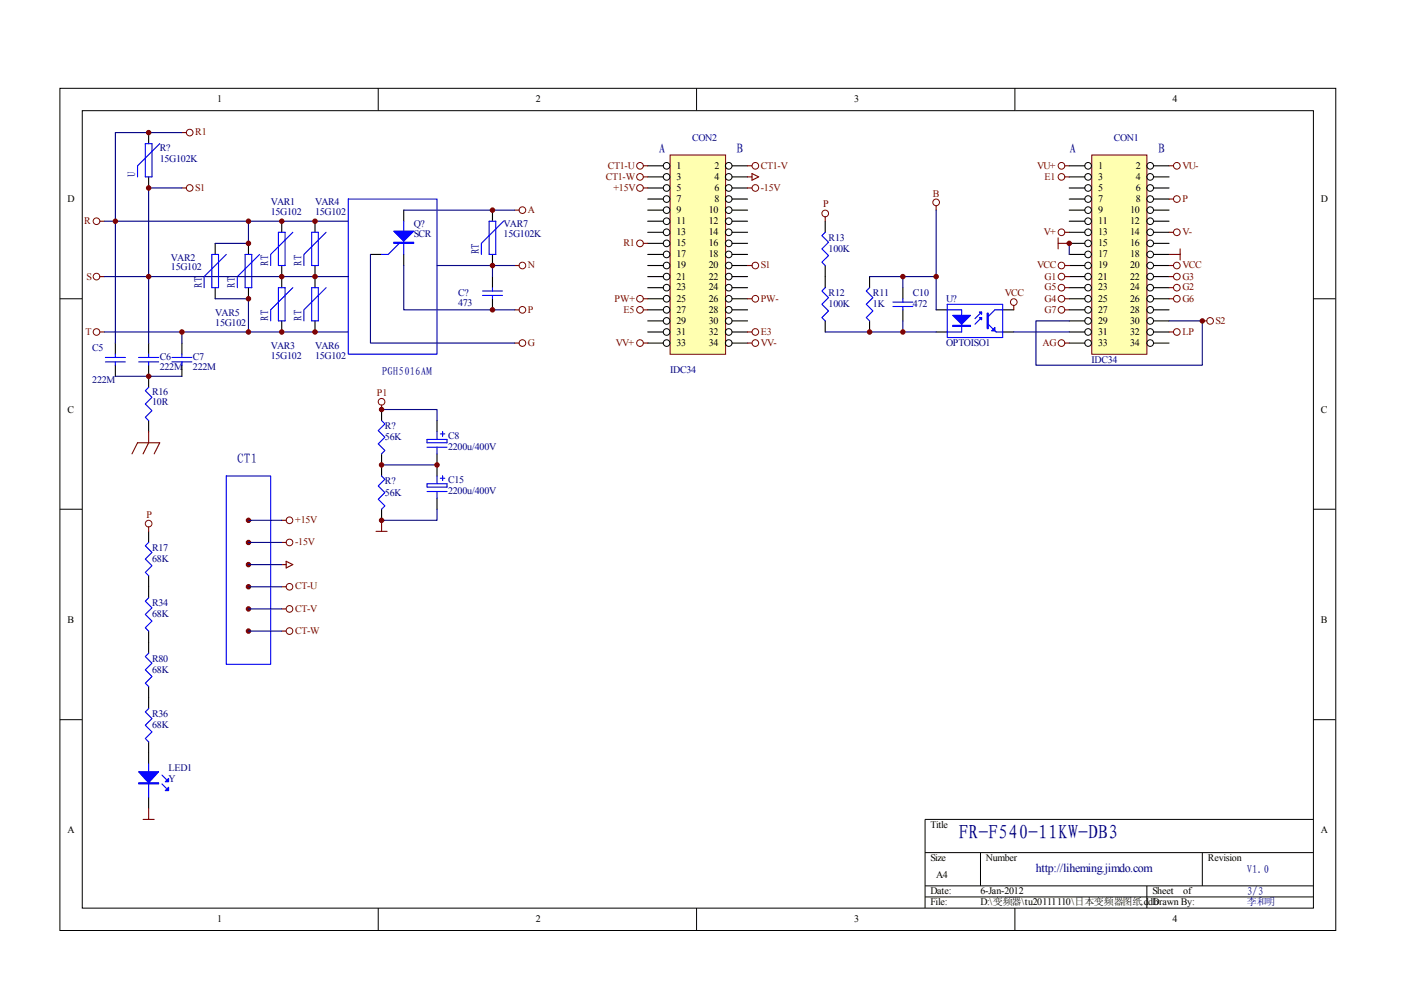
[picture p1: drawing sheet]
<svg xmlns="http://www.w3.org/2000/svg" width="297mm" height="210mm" viewBox="0 0 297 210" stroke-linecap="round" stroke-linejoin="round" font-family="sans-serif">
<g fill="none" stroke="#000" stroke-width=".21">
<path d="M12.7 18.7h270.5v178.6h-270.5zM80.2 18.7v4.7M147.7 18.7v4.7M215.2 18.7v4.7M17.4 23.5h261.1v169h-261.1zM12.7 63.3h4.7M278.4 63.3h4.7M12.7 108h4.7M278.4 108h4.7M12.7 152.6h4.7M278.4 152.6h4.7M278.4 173.7h-82.3v18.8"/>
<path d="M80.2 192.5v4.7M147.7 192.5v4.7M196.1 180.8h82.3M196.1 187.8h82.3M196.1 190.2h82.3M207.9 180.8v7M215.2 192.5v4.7M243.2 187.8v4.7M254.9 180.8v7"/>
</g>
<g fill="none" stroke="#00f" stroke-width=".23">
<path d="M30.8 30.5h1.4v7h-1.4zM33.9 30.5l-4.7 4.7v2.3M44.9 53.9h1.4v7.1h-1.4zM48 53.9l-4.7 4.7v2.4M52 53.9h1.4v7.1h-1.4zM55 53.9l-4.7 4.7v2.4M59 49.3h1.4v7h-1.4zM62.1 49.3l-4.7 4.6v2.4M66.1 49.3h1.4v7h-1.4zM69.1 49.3l-4.7 4.6v2.4M73.8 42.2h18.9v32.9h-18.9zM84.7 51.6l-2.4 2.3h-1.4"/>
<path d="M85.6 46.9v7M103.7 46.9h1.4v7h-1.4zM106.8 46.9l-4.7 4.7v2.3M22.3 76.7h4.3M22.3 75.8h4.3M24.5 75.1v.7M24.5 76.7v.7M29.4 76.7h4.2M29.4 75.8h4.2M31.5 75.1v.7M31.5 76.7v.7M36.4 76.7h4.3"/>
<path d="M36.4 75.8h4.3M38.6 75.1v.7M38.6 76.7v.7M59 61h1.4v7h-1.4zM62.1 61l-4.7 4.7v2.3M66.1 61h1.4v7h-1.4zM69.1 61l-4.7 4.7v2.3M102.3 62.6h4.2M102.3 61.7h4.2M104.4 61v.7M104.4 62.6v.7M31.5 82.1l-.7 .7 1.4 1.4-1.4 1.5 1.4 1.4-1.4 1.4 .7 .7"/>
<path d="M31.5 115l-.7 .7 1.4 1.4-1.4 1.4 1.4 1.4-1.4 1.5 .7 .7M48 100.9h9.4v40h-9.4zM31.5 126.8l-.7 .7 1.4 1.4-1.4 1.4 1.4 1.4-1.4 1.4 .7 .7M31.5 138.5l-.7 .7 1.4 1.4-1.4 1.4 1.4 1.4-1.4 1.4 .7 .7M31.5 150.2l-.7 .7 1.4 1.5-1.4 1.4 1.4 1.4-1.4 1.4 .7 .7M31.5 162v7M34.3 166.2l1 1M34.3 164.3l1 1"/>
</g>
<g fill="none" stroke="#000" stroke-width=".23">
<path d="M31.5 28.1v2.4M31.5 37.5v2.4M45.6 51.6v2.3M52.7 51.6v2.3M59.7 46.9v2.4M59.7 56.3v4.7M66.8 46.9v2.4M66.8 56.3v4.7M78.5 53.9h2.4M85.6 44.6v2.3M85.6 53.9v2.4M104.4 44.6v2.3"/>
<path d="M104.4 53.9v2.4M104.4 58.6v2.4M24.5 72.7v2.4M24.5 77.4v2.4M31.5 72.7v2.4M31.5 77.4v4.7M38.6 72.7v2.4M38.6 77.4v2.4M45.6 61v2.3M52.7 61v2.3M59.7 68v2.4M66.8 68v2.4"/>
<path d="M104.4 63.3v2.4M31.5 89.2v2.3M31.5 112.7v2.3M31.5 122.1v4.7M31.5 133.8v4.7M31.5 145.5v4.7M31.5 157.3v4.7M31.5 169v2.4"/>
</g>
<g fill="none" stroke="#800000" stroke-width=".21">
<circle cx="40.2" cy="39.9" r=".71"/>
<circle cx="40.2" cy="28.1" r=".71"/>
<circle cx="20.5" cy="46.9" r=".71"/>
<circle cx="20.5" cy="58.6" r=".71"/>
<circle cx="110.8" cy="44.6" r=".71"/>
<circle cx="110.8" cy="56.3" r=".71"/>
<circle cx="20.5" cy="70.4" r=".71"/>
<circle cx="110.8" cy="65.7" r=".71"/>
<circle cx="110.8" cy="72.7" r=".71"/>
<circle cx="31.5" cy="111" r=".71"/>
<circle cx="61.4" cy="110.3" r=".71"/>
<circle cx="61.4" cy="115" r=".7"/>
<circle cx="61.4" cy="129.1" r=".71"/>
<circle cx="61.4" cy="124.4" r=".7"/>
<circle cx="61.4" cy="133.8" r=".7"/>
</g>
<g fill="none" stroke="#800000" stroke-width=".23">
<path d="M38.6 28.1h.9M38.6 39.9h.9M21.2 46.9h.9M21.2 58.6h.9M109.1 44.6h1M109.1 56.3h1M21.2 70.4h.9M109.1 65.7h1M109.1 72.7h1M28 96.2l1.2-2.3h4.7l-1.2 2.3M31.5 91.5v2.4l-1.2 2.3M31.5 111.7v1"/>
<path d="M59.7 110.3h1M59.7 115h1M59.7 119.7h1M60.7 119l1.4 .7-1.4 .7zM59.7 124.4h1M59.7 129.1h1M59.7 133.8h1M30.3 173.7h2.4M31.5 171.4v2.3"/>
</g>
<g fill="#00f" stroke="#00f" stroke-width=".23">
<path d="M83.5 49h4.2l-2.1 2.1z"/>
<path d="M29.4 163.6h4.2l-2.1 2.4z"/>
<path d="M35.7 166.9v.7h-.7z"/>
<path d="M35 165.7l.7-.7v.7z"/>
<path d="M83.5 51.4h4.2v.2h-4.2z" fill-rule="evenodd"/>
<path d="M29.4 166h4.2v.2h-4.2z" fill-rule="evenodd"/>
</g>
<g fill="none" stroke="#000080" stroke-width=".23">
<path d="M38.6 28.1h-14.1v44.6M38.6 39.9h-7.1v32.8M22.1 46.9h51.7M22.1 58.6h51.7M52.7 46.9v4.7h-7.1M78.5 53.9v18.8h30.6M85.6 56.3v9.4h23.5M85.6 44.6h23.5M92.7 56.3h11.7M109.1 56.3h-4.7v2.3M22.1 70.4h51.7M24.5 79.8h14.1"/>
<path d="M38.6 70.4v2.3M45.6 63.3h7.1v7.1M52.7 110.3h7M52.7 115h7M52.7 119.7h7M52.7 124.4h7M52.7 129.1h7M52.7 133.8h7"/>
</g>
<g fill="#800000" stroke="#800000" stroke-width=".21">
<circle cx="104.4" cy="65.7" r=".47"/>
<circle cx="52.7" cy="46.9" r=".47"/>
<circle cx="52.7" cy="70.4" r=".47"/>
<circle cx="66.8" cy="46.9" r=".47"/>
<circle cx="59.7" cy="46.9" r=".47"/>
<circle cx="52.7" cy="63.3" r=".47"/>
<circle cx="52.7" cy="51.6" r=".47"/>
<circle cx="59.7" cy="70.4" r=".47"/>
<circle cx="59.7" cy="58.6" r=".47"/>
<circle cx="66.8" cy="70.4" r=".47"/>
<circle cx="66.8" cy="58.6" r=".47"/>
<circle cx="38.6" cy="70.4" r=".47"/>
<circle cx="31.5" cy="79.8" r=".47"/>
<circle cx="104.4" cy="56.3" r=".47"/>
<circle cx="104.4" cy="44.6" r=".47"/>
<circle cx="24.5" cy="46.9" r=".47"/>
<circle cx="31.5" cy="28.1" r=".47"/>
<circle cx="31.5" cy="39.9" r=".47"/>
<circle cx="31.5" cy="58.6" r=".47"/>
<circle cx="52.7" cy="110.3" r=".47"/>
<circle cx="52.7" cy="115" r=".47"/>
<circle cx="52.7" cy="119.7" r=".47"/>
<circle cx="52.7" cy="124.4" r=".47"/>
<circle cx="52.7" cy="129.1" r=".47"/>
<circle cx="52.7" cy="133.8" r=".47"/>
</g>
<path d="M231.6 32.9h11.6v42.2h-11.6z" fill="#ffffb0"/>
<path d="M231.5 32.9h11.7v42.2h-11.7z" fill="none" stroke="#800000" stroke-width=".21"/>
<g fill="none" stroke="#000" stroke-width=".21">
<circle cx="230.7" cy="35.2" r=".71"/>
<circle cx="230.7" cy="37.5" r=".7"/>
<circle cx="230.7" cy="39.9" r=".7"/>
<circle cx="243.9" cy="35.2" r=".71"/>
<circle cx="243.9" cy="37.5" r=".71"/>
<circle cx="243.9" cy="39.9" r=".71"/>
<circle cx="230.7" cy="49.2" r=".71"/>
<circle cx="230.7" cy="51.6" r=".71"/>
<circle cx="230.7" cy="44.6" r=".7"/>
<circle cx="230.7" cy="53.9" r=".7"/>
<circle cx="230.7" cy="46.9" r=".7"/>
<circle cx="230.7" cy="56.3" r=".7"/>
<circle cx="230.7" cy="58.6" r=".7"/>
<circle cx="230.7" cy="42.2" r=".7"/>
<circle cx="243.9" cy="49.2" r=".71"/>
<circle cx="243.9" cy="51.6" r=".71"/>
<circle cx="243.9" cy="53.9" r=".71"/>
<circle cx="243.9" cy="44.6" r=".71"/>
<circle cx="243.9" cy="46.9" r=".71"/>
<circle cx="243.9" cy="56.3" r=".71"/>
<circle cx="243.9" cy="58.6" r=".71"/>
<circle cx="243.9" cy="42.2" r=".71"/>
<circle cx="230.7" cy="65.7" r=".71"/>
<circle cx="230.7" cy="68" r=".71"/>
<circle cx="230.7" cy="61" r=".7"/>
<circle cx="230.7" cy="72.7" r=".7"/>
<circle cx="230.7" cy="70.4" r=".7"/>
<circle cx="230.7" cy="63.3" r=".7"/>
<circle cx="243.9" cy="68" r=".71"/>
<circle cx="243.9" cy="65.7" r=".71"/>
<circle cx="243.9" cy="61" r=".71"/>
<circle cx="243.9" cy="63.3" r=".71"/>
<circle cx="243.9" cy="72.7" r=".71"/>
<circle cx="243.9" cy="70.4" r=".71"/>
</g>
<g fill="none" stroke="#000" stroke-width=".23">
<path d="M226.7 35.2h3.3M226.7 37.5h3.3M226.7 39.9h3.3M244.6 35.2h3.3M244.6 37.5h3.3M244.6 39.9h3.3M226.7 42.2h3.3M226.7 44.6h3.3M226.7 46.9h3.3M226.7 49.3h3.3M226.7 51.6h3.3M226.7 53.9h3.3"/>
<path d="M226.7 56.3h3.3M226.7 58.6h3.3M244.6 42.2h3.3M244.6 44.6h3.3M244.6 46.9h3.3M244.6 49.3h3.3M244.6 51.6h3.3M244.6 53.9h3.3M244.6 56.3h3.3M244.6 58.6h3.3M226.7 61h3.3M226.7 63.3h3.3"/>
<path d="M226.7 65.7h3.3M226.7 68h3.3M226.7 70.4h3.3M226.7 72.7h3.3M244.6 61h3.3M244.6 63.3h3.3M244.6 65.7h3.3M244.6 68h3.3M244.6 70.4h3.3M244.6 72.7h3.3"/>
</g>
<path d="M142.2 32.9h11.6v42.2h-11.6z" fill="#ffffb0"/>
<g fill="none" stroke="#800000" stroke-width=".21">
<path d="M142.1 32.9h11.7v42.2h-11.7z"/>
<circle cx="135.7" cy="35.2" r=".71"/>
<circle cx="135.7" cy="39.9" r=".71"/>
<circle cx="135.7" cy="37.5" r=".71"/>
<circle cx="160.1" cy="35.2" r=".71"/>
<circle cx="160.1" cy="39.9" r=".7"/>
<circle cx="225.1" cy="35.2" r=".71"/>
<circle cx="225.1" cy="37.5" r=".71"/>
<circle cx="249.5" cy="35.2" r=".71"/>
<circle cx="135.7" cy="51.6" r=".71"/>
<circle cx="160.1" cy="56.3" r=".7"/>
<circle cx="175" cy="45.3" r=".71"/>
<circle cx="198.5" cy="42.9" r=".71"/>
<circle cx="225.1" cy="49.2" r=".71"/>
<circle cx="225.1" cy="56.3" r=".71"/>
<circle cx="225.1" cy="58.6" r=".71"/>
<circle cx="249.5" cy="49.2" r=".71"/>
<circle cx="249.5" cy="56.3" r=".71"/>
<circle cx="249.5" cy="58.6" r=".71"/>
<circle cx="249.5" cy="42.2" r=".71"/>
<circle cx="135.7" cy="65.7" r=".71"/>
<circle cx="135.7" cy="63.3" r=".71"/>
<circle cx="135.7" cy="72.7" r=".71"/>
<circle cx="160.1" cy="70.4" r=".7"/>
<circle cx="160.1" cy="63.3" r=".7"/>
<circle cx="160.1" cy="72.7" r=".7"/>
<circle cx="214.9" cy="64" r=".71"/>
<circle cx="225.1" cy="65.7" r=".71"/>
<circle cx="225.1" cy="61" r=".71"/>
<circle cx="225.1" cy="63.3" r=".71"/>
<circle cx="225.1" cy="72.7" r=".71"/>
<circle cx="249.5" cy="61" r=".71"/>
<circle cx="249.5" cy="70.4" r=".71"/>
<circle cx="249.5" cy="63.3" r=".71"/>
<circle cx="256.6" cy="68" r=".71"/>
<circle cx="80.9" cy="85.2" r=".71"/>
</g>
<g fill="none" stroke="#000" stroke-width=".21">
<circle cx="141.3" cy="35.2" r=".71"/>
<circle cx="141.3" cy="39.9" r=".71"/>
<circle cx="141.3" cy="37.5" r=".71"/>
<circle cx="154.5" cy="35.2" r=".71"/>
<circle cx="154.5" cy="39.9" r=".71"/>
<circle cx="154.5" cy="37.5" r=".71"/>
<circle cx="141.3" cy="49.2" r=".71"/>
<circle cx="141.3" cy="51.6" r=".71"/>
<circle cx="141.3" cy="44.6" r=".71"/>
<circle cx="141.3" cy="53.9" r=".71"/>
<circle cx="141.3" cy="46.9" r=".71"/>
<circle cx="141.3" cy="56.3" r=".71"/>
<circle cx="141.3" cy="42.2" r=".71"/>
<circle cx="141.3" cy="58.6" r=".71"/>
<circle cx="154.5" cy="49.2" r=".71"/>
<circle cx="154.5" cy="51.6" r=".71"/>
<circle cx="154.5" cy="44.6" r=".71"/>
<circle cx="154.5" cy="53.9" r=".71"/>
<circle cx="154.5" cy="46.9" r=".71"/>
<circle cx="154.5" cy="56.3" r=".71"/>
<circle cx="154.5" cy="42.2" r=".71"/>
<circle cx="154.5" cy="58.6" r=".71"/>
<circle cx="141.3" cy="65.7" r=".71"/>
<circle cx="141.3" cy="68" r=".71"/>
<circle cx="141.3" cy="61" r=".71"/>
<circle cx="141.3" cy="70.4" r=".71"/>
<circle cx="141.3" cy="63.3" r=".71"/>
<circle cx="141.3" cy="72.7" r=".71"/>
<circle cx="154.5" cy="65.7" r=".71"/>
<circle cx="154.5" cy="68" r=".71"/>
<circle cx="154.5" cy="61" r=".71"/>
<circle cx="154.5" cy="72.7" r=".71"/>
<circle cx="154.5" cy="63.3" r=".71"/>
<circle cx="154.5" cy="70.4" r=".71"/>
</g>
<g fill="none" stroke="#000" stroke-width=".23">
<path d="M137.3 35.2h3.3M137.3 37.5h3.3M137.3 39.9h3.3M155.2 35.2h3.3M155.2 37.5h3.3M155.2 39.9h3.3M137.3 42.2h3.3M137.3 44.6h3.3M137.3 46.9h3.3M137.3 49.3h3.3M137.3 51.6h3.3M137.3 53.9h3.3"/>
<path d="M137.3 56.3h3.3M137.3 58.6h3.3M155.2 42.2h3.3M155.2 44.6h3.3M155.2 46.9h3.3M155.2 49.3h3.3M155.2 51.6h3.3M155.2 53.9h3.3M155.2 56.3h3.3M155.2 58.6h3.3M175 46.9v2.4M175 56.3v4.7"/>
<path d="M184.4 58.6v2.4M137.3 61h3.3M137.3 63.3h3.3M137.3 65.7h3.3M137.3 68h3.3M137.3 70.4h3.3M137.3 72.7h3.3M155.2 61h3.3M155.2 63.3h3.3M155.2 65.7h3.3M155.2 68h3.3M155.2 70.4h3.3"/>
<path d="M155.2 72.7h3.3M175 68v2.4M184.4 68v2.4M191.4 61v2.3M191.4 65.7v2.3M198.5 65.7h2.3M198.5 70.4h2.3M212.6 65.7h2.3M212.6 70.4h2.3M80.9 86.8v2.4M80.9 96.2v4.7M92.7 89.2v2.3"/>
<path d="M92.7 96.2v4.7M80.9 108v2.3M92.7 105.6v2.4"/>
</g>
<g fill="none" stroke="#800000" stroke-width=".23">
<path d="M136.4 39.9h.9M136.4 37.5h.9M136.4 35.2h.9M158.5 39.9h.9M158.5 37.5h.9M158.5 35.2h.9M159.4 36.8l1.5 .7-1.5 .7zM225.8 37.5h.9M225.8 35.2h.9M247.9 35.2h.9M136.4 51.6h.9M158.5 56.3h.9"/>
<path d="M175 46v.9M198.5 43.6v1M224.3 51.6h2.4M224.3 50.4v2.4M225.8 56.3h.9M225.8 49.3h.9M225.8 58.6h.9M247.9 56.3h.9M247.9 49.3h.9M247.9 58.6h.9M247.9 42.2h.9M247.9 53.9h2.3"/>
<path d="M250.2 52.8v2.3M136.4 63.3h.9M136.4 65.7h.9M136.4 72.7h.9M158.5 63.3h.9M158.5 72.7h.9M158.5 70.4h.9M214.9 64.8v.9M225.8 63.3h.9M225.8 65.7h.9M225.8 72.7h.9M225.8 61h.9"/>
<path d="M247.9 63.3h.9M247.9 70.4h.9M247.9 61h.9M254.9 68h1M80.9 85.9v.9M79.7 112.7h2.4M80.9 110.3v2.4"/>
</g>
<path d="M184.4 58.6h14.1v7.1M191.4 58.6v2.4M198.5 44.6v14M226.7 51.6v2.3M175 70.4h23.5M191.4 68v2.4M214.9 70.4h11.8M226.7 68h-7.1v9.4h35.3v-9.4h-7M80.9 86.8h11.8v2.4M80.9 98.6h11.8M92.7 108v2.3h-11.8" fill="none" stroke="#000080" stroke-width=".23"/>
<g fill="#800000" stroke="#800000" stroke-width=".21">
<circle cx="226.7" cy="51.6" r=".47"/>
<circle cx="198.5" cy="58.6" r=".47"/>
<circle cx="191.4" cy="58.6" r=".47"/>
<circle cx="191.4" cy="70.4" r=".47"/>
<circle cx="184.4" cy="70.4" r=".47"/>
<circle cx="254.9" cy="68" r=".47"/>
<circle cx="80.9" cy="98.6" r=".47"/>
<circle cx="80.9" cy="110.3" r=".47"/>
<circle cx="92.7" cy="98.6" r=".47"/>
<circle cx="80.9" cy="86.8" r=".47"/>
</g>
<g fill="none" stroke="#00f" stroke-width=".23">
<path d="M175 49.3l-.7 .7 1.4 1.4-1.4 1.4 1.4 1.4-1.4 1.4 .7 .7M175 61l-.7 .7 1.4 1.4-1.4 1.4 1.4 1.4-1.4 1.4 .7 .7M184.4 61l-.7 .7 1.4 1.4-1.4 1.4 1.4 1.4-1.4 1.4 .7 .7M189.3 65h4.2M189.3 64h4.2M191.4 63.3v.7M191.4 65v.7M200.8 64.5h11.8v7.1h-11.8zM200.8 65.7h3.1v4.7h-3.1M208.1 67.3l-1.4 1.4M208.1 66.2l-1.4 1.4M209.5 68.7l1.7 1.7h1.4"/>
<path d="M212.6 65.7h-1.7l-1.4 1.4M80.9 89.2l.7 .7-1.4 1.4 1.4 1.4-1.4 1.4 1.4 1.4-.7 .7M90.5 93.2h4.3v.7h-4.3zM90.5 94.8h4.3M92.7 91.5v1.7M92.7 94.8v1.4M93.4 92h.9M93.8 91.5v1M80.9 100.9l.7 .7-1.4 1.4 1.4 1.4-1.4 1.5 1.4 1.4-.7 .7M90.5 102.6h4.3v.7h-4.3zM90.5 104.2h4.3M92.7 100.9v1.7"/>
<path d="M92.7 104.2v1.4M93.4 101.4h.9M93.8 100.9v1"/>
</g>
<g fill="#00f" stroke="#00f" stroke-width=".23">
<path d="M202 66.9h3.8l-1.9 1.8z"/>
<path d="M207.7 66.2h.4v.4z"/>
<path d="M207.7 67.3h.4v.5z"/>
<path d="M210.9 69.5v.7h-.7z"/>
<path d="M202 69h3.8v.2h-3.8z" fill-rule="evenodd"/>
<path d="M209.3 66.4h.2v3.3h-.2z" fill-rule="evenodd"/>
</g>
<text font-size="4.2" fill="#000080" x="203.2" y="177.8">FR-F540-11KW-DB3</text>
<g font-size="2.8" fill="#000080">
<text x="139.7" y="32.4">A</text>
<text x="156.1" y="32.4">B</text>
<text x="226.7" y="32.4">A</text>
<text x="245.5" y="32.4">B</text>
<text x="50.3" y="98.2">CT1</text>
</g>
<text font-size="2.5" fill="#000080" x="219.6" y="184.8">http://liheming.jimdo.com</text>
<g font-size="2.3" fill="#000080">
<text x="28.7" y="37.5" transform="rotate(-90 28.7 37.5)">U</text>
<text x="101.6" y="53.9" transform="rotate(-90 101.6 53.9)">RT</text>
<text x="56.9" y="56.3" transform="rotate(-90 56.9 56.3)">RT</text>
<text x="64" y="56.3" transform="rotate(-90 64 56.3)">RT</text>
<text x="42.8" y="61" transform="rotate(-90 42.8 61)">RT</text>
<text x="49.9" y="61" transform="rotate(-90 49.9 61)">RT</text>
<text x="56.9" y="68" transform="rotate(-90 56.9 68)">RT</text>
<text x="64" y="68" transform="rotate(-90 64 68)">RT</text>
<text x="80.9" y="79.4">PGH5016AM</text>
<text x="264.3" y="185.2">V1.0</text>
<text x="264.3" y="189.8">3/3</text>
</g>
<g font-size="2.1">
<text x="46.1" y="21.7">1</text>
<text x="113.6" y="21.7">2</text>
<text x="181.1" y="21.7">3</text>
<text x="248.6" y="21.7">4</text>
<text x="143.4" y="35.7">1</text>
<text x="151.5" y="35.7">2</text>
<text x="232.8" y="35.7">1</text>
<text x="240.8" y="35.7">2</text>
<text x="143.4" y="38.1">3</text>
<text x="143.4" y="40.5">5</text>
<text x="151.5" y="38.1">4</text>
<text x="151.5" y="40.5">6</text>
<text x="232.8" y="38.1">3</text>
<text x="232.8" y="40.5">5</text>
<text x="240.8" y="38.1">4</text>
<text x="240.8" y="40.5">6</text>
<text x="14.3" y="42.8">D</text>
<text x="143.4" y="42.8">7</text>
<text x="143.4" y="45.1">9</text>
<text x="143.4" y="47.5">11</text>
<text x="150.3" y="45.1">10</text>
<text x="150.3" y="47.5">12</text>
<text x="151.5" y="42.8">8</text>
<text x="232.8" y="42.8">7</text>
<text x="232.8" y="45.1">9</text>
<text x="232.8" y="47.5">11</text>
<text x="239.6" y="45.1">10</text>
<text x="239.6" y="47.5">12</text>
<text x="240.8" y="42.8">8</text>
<text x="280.1" y="42.8">D</text>
<text x="143.4" y="49.9">13</text>
<text x="143.4" y="52.2">15</text>
<text x="150.3" y="49.9">14</text>
<text x="150.3" y="52.2">16</text>
<text x="232.8" y="49.9">13</text>
<text x="232.8" y="52.2">15</text>
<text x="239.6" y="49.9">14</text>
<text x="239.6" y="52.2">16</text>
<text x="143.4" y="54.5">17</text>
<text x="143.4" y="56.9">19</text>
<text x="143.4" y="59.3">21</text>
<text x="150.3" y="54.5">18</text>
<text x="150.3" y="56.9">20</text>
<text x="150.3" y="59.3">22</text>
<text x="232.8" y="54.5">17</text>
<text x="232.8" y="56.9">19</text>
<text x="232.8" y="59.3">21</text>
<text x="239.6" y="54.5">18</text>
<text x="239.6" y="56.9">20</text>
<text x="239.6" y="59.3">22</text>
<text x="143.4" y="61.6">23</text>
<text x="143.4" y="63.9">25</text>
<text x="150.3" y="61.6">24</text>
<text x="150.3" y="63.9">26</text>
<text x="232.8" y="61.6">23</text>
<text x="232.8" y="63.9">25</text>
<text x="239.6" y="61.6">24</text>
<text x="239.6" y="63.9">26</text>
<text x="143.4" y="66.3">27</text>
<text x="143.4" y="68.7">29</text>
<text x="143.4" y="71">31</text>
<text x="150.3" y="66.3">28</text>
<text x="150.3" y="68.7">30</text>
<text x="150.3" y="71">32</text>
<text x="232.8" y="66.3">27</text>
<text x="232.8" y="68.7">29</text>
<text x="232.8" y="71">31</text>
<text x="239.6" y="66.3">28</text>
<text x="239.6" y="68.7">30</text>
<text x="239.6" y="71">32</text>
<text x="143.4" y="73.3">33</text>
<text x="150.3" y="73.3">34</text>
<text x="232.8" y="73.3">33</text>
<text x="239.6" y="73.3">34</text>
<text x="14.3" y="87.5">C</text>
<text x="280.1" y="87.5">C</text>
<text x="14.3" y="132.1">B</text>
<text x="280.1" y="132.1">B</text>
<text x="14.3" y="176.7">A</text>
<text x="197.3" y="175.5">Title</text>
<text x="280.1" y="176.7">A</text>
<text x="197.3" y="182.6">Size</text>
<text x="209" y="182.6">Number</text>
<text x="256.1" y="182.6">Revision</text>
<text x="197.3" y="189.6">Date:</text>
<text x="197.3" y="192">File:</text>
<text x="198.5" y="186.1">A4</text>
<text x="207.9" y="189.6">6-Jan-2012</text>
<text x="207.9" y="192">D:\变频器\tu20111110\日本变频器图纸.ddb</text>
<text x="244.3" y="189.6">Sheet</text>
<text x="244.3" y="192">Drawn By:</text>
<text x="250.9" y="189.6">of</text>
<text x="46.1" y="195.5">1</text>
<text x="113.6" y="195.5">2</text>
<text x="181.1" y="195.5">3</text>
<text x="248.6" y="195.5">4</text>
</g>
<g font-size="2.1" fill="#800000">
<text x="41.4" y="28.7">R1</text>
<text x="128.9" y="35.7">CT1-U</text>
<text x="161.3" y="35.7">CT1-V</text>
<text x="219.9" y="35.7">VU+</text>
<text x="250.7" y="35.7">VU-</text>
<text x="41.4" y="40.5">S1</text>
<text x="128.4" y="38.1">CT1-W</text>
<text x="130" y="40.5">+15V</text>
<text x="161.3" y="40.5">-15V</text>
<text x="197.8" y="41.7">B</text>
<text x="221.5" y="38.1">E1</text>
<text x="17.9" y="47.5">R</text>
<text x="111.9" y="45.1">A</text>
<text x="174.5" y="44">P</text>
<text x="250.7" y="42.8">P</text>
<text x="132.2" y="52.2">R1</text>
<text x="221.3" y="49.9">V+</text>
<text x="250.7" y="49.9">V-</text>
<text x="18.4" y="59.3">S</text>
<text x="111.9" y="56.9">N</text>
<text x="161.3" y="56.9">S1</text>
<text x="219.9" y="56.9">VCC</text>
<text x="221.5" y="59.3">G1</text>
<text x="250.7" y="59.3">G3</text>
<text x="250.7" y="56.9">VCC</text>
<text x="130.3" y="63.9">PW+</text>
<text x="161.3" y="63.9">PW-</text>
<text x="213" y="62.8">VCC</text>
<text x="221.5" y="61.6">G5</text>
<text x="221.5" y="63.9">G4</text>
<text x="250.7" y="63.9">G6</text>
<text x="250.7" y="61.6">G2</text>
<text x="18.1" y="71">T</text>
<text x="111.9" y="66.3">P</text>
<text x="132.2" y="66.3">E5</text>
<text x="161.3" y="71">E3</text>
<text x="221.5" y="66.3">G7</text>
<text x="250.7" y="71">LP</text>
<text x="257.7" y="68.7">S2</text>
<text x="111.9" y="73.3">G</text>
<text x="130.6" y="73.3">VV+</text>
<text x="161.3" y="73.3">VV-</text>
<text x="221.1" y="73.3">AG</text>
<text x="79.9" y="83.9">P1</text>
<text x="31.1" y="109.7">P</text>
<text x="62.6" y="110.9">+15V</text>
<text x="62.6" y="115.6">-15V</text>
<text x="62.6" y="125">CT-U</text>
<text x="62.6" y="129.7">CT-V</text>
<text x="62.6" y="134.4">CT-W</text>
</g>
<g font-size="2.1" fill="#000080">
<text x="146.7" y="29.9">CON2</text>
<text x="236.1" y="29.9">CON1</text>
<text x="33.9" y="32">R?</text>
<text x="33.9" y="34.4">15G102K</text>
<text x="57.4" y="43.5">VAR1</text>
<text x="57.4" y="45.6">15G102</text>
<text x="66.8" y="43.5">VAR4</text>
<text x="66.8" y="45.6">15G102</text>
<text x="87.7" y="48.2">Q?</text>
<text x="87.7" y="50.3">SCR</text>
<text x="106.8" y="48.2">VAR7</text>
<text x="106.8" y="50.3">15G102K</text>
<text x="175.7" y="51.1">R13</text>
<text x="175.7" y="53.4">100K</text>
<text x="36.2" y="55.3">VAR2</text>
<text x="36.2" y="57.3">15G102</text>
<text x="97.1" y="62.8">C?</text>
<text x="97.1" y="64.9">473</text>
<text x="175.7" y="62.8">R12</text>
<text x="175.7" y="65.1">100K</text>
<text x="185.1" y="62.8">R11</text>
<text x="185.1" y="65.1">1K</text>
<text x="193.5" y="62.8">C10</text>
<text x="193.5" y="65.1">472</text>
<text x="200.6" y="63.9">U?</text>
<text x="45.6" y="67">VAR5</text>
<text x="45.6" y="69.1">15G102</text>
<text x="19.6" y="74.5">C5</text>
<text x="33.9" y="76.4">C6</text>
<text x="40.9" y="76.4">C7</text>
<text x="57.4" y="74">VAR3</text>
<text x="57.4" y="76.1">15G102</text>
<text x="66.8" y="74">VAR6</text>
<text x="66.8" y="76.1">15G102</text>
<text x="200.6" y="73.3">OPTOISO1</text>
<text x="231.4" y="76.9">IDC34</text>
<text x="19.6" y="81.3">222M</text>
<text x="32.3" y="83.7">R16</text>
<text x="33.9" y="78.5">222M</text>
<text x="40.9" y="78.5">222M</text>
<text x="142.1" y="79.2">IDC34</text>
<text x="32.3" y="85.8">10R</text>
<text x="81.6" y="90.9">R?</text>
<text x="81.6" y="93.3">56K</text>
<text x="95" y="93.1">C8</text>
<text x="95" y="95.4">2200u/400V</text>
<text x="81.6" y="102.7">R?</text>
<text x="81.6" y="105.1">56K</text>
<text x="95" y="102.5">C15</text>
<text x="95" y="104.8">2200u/400V</text>
<text x="32.3" y="116.8">R17</text>
<text x="32.3" y="119.1">68K</text>
<text x="32.3" y="128.5">R34</text>
<text x="32.3" y="130.9">68K</text>
<text x="32.3" y="140.3">R80</text>
<text x="32.3" y="142.6">68K</text>
<text x="32.3" y="152">R36</text>
<text x="32.3" y="154.4">68K</text>
<text x="35.7" y="163.5">LED1</text>
<text x="35.7" y="165.9">Y</text>
<text x="264.3" y="192">李和明</text>
</g>
</svg>
